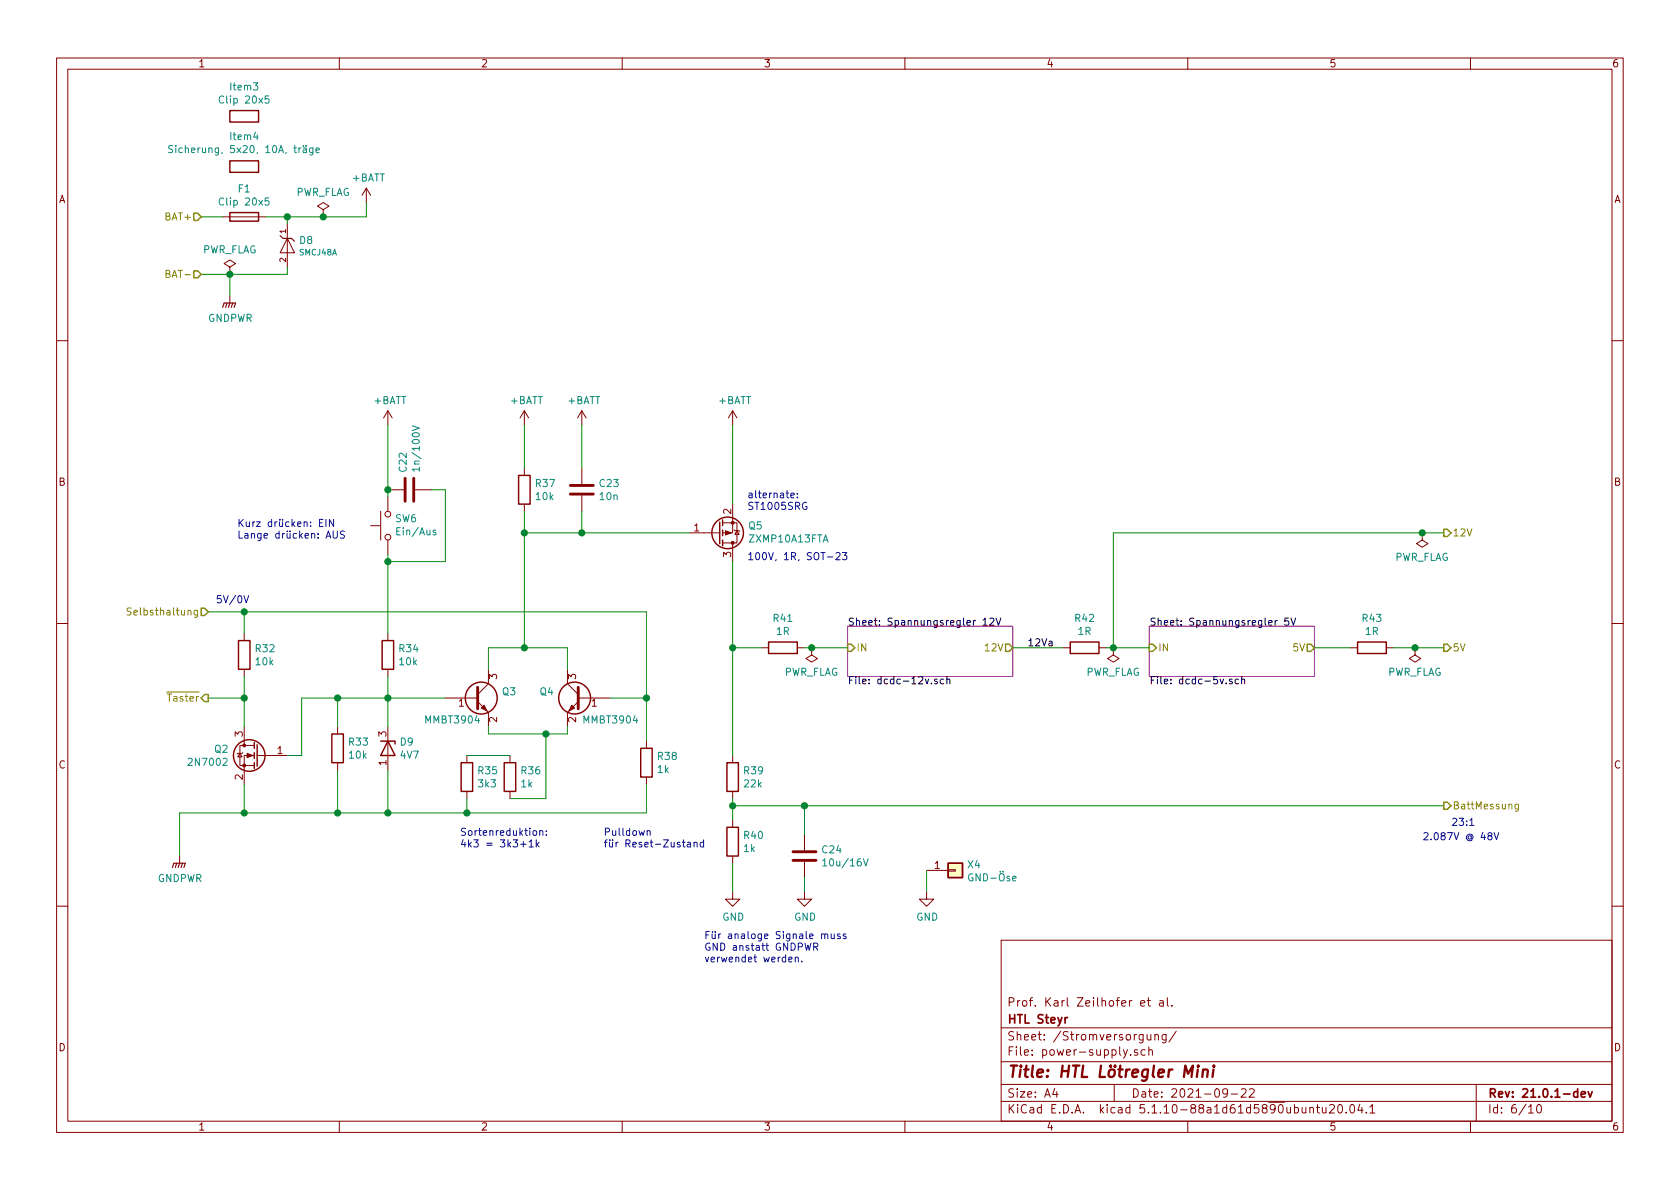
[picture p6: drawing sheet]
<svg xmlns="http://www.w3.org/2000/svg" width="297mm" height="210mm" viewBox="0 0 297 210" stroke-linecap="round" stroke-linejoin="round" font-family="sans-serif">
<g fill="none" stroke="#840000" stroke-width=".18">
<path d="M10 10.3h277v189.9h-277zM12 12.2h273v186.1h-273zM60 10.3v1.9M110 10.3v1.9M160 10.3v1.9M210 10.3v1.9M260 10.3v1.9M39.4 38.3h7.6M50.8 39.6v7.6M57.1 37.1l1.1-.7-1.1-.6-1 .6 1 .7v1.2M57.1 38.3h.1M64.8 33.3l-.8 1.2"/>
<path d="M64.8 33.3v2.5M64.8 33.3l.7 1.2M40.6 47.2l1.1-.6-1.1-.6-1 .6 1 .6v1.3M40.6 48.5h.1M40.6 52.3v1.3M50.8 42.2l1.3 2.5h-2.6zM10 60.2h2M68.6 72.6v2.6M68.6 72.6l-.8 1.3M68.6 72.6l.7 1.3M92.7 72.6v2.6M92.7 72.6l-.8 1.3"/>
<path d="M92.7 72.6l.8 1.3M102.9 72.6v2.6M102.9 72.6l-.8 1.3M102.9 72.6l.7 1.3M129.5 72.6l-.7 1.3M129.5 72.6v2.6M129.5 72.6l.8 1.3M285 60.2h2M65.5 93h1.8M67.3 90.4v5.1M68.6 86.6h2.8M68.6 87.9v2.5"/>
<path d="M68.6 95.5v2.5M73.4 86.6h2.8M92.7 82.8v1.3M92.7 89.1v1.3M102.9 82.8v2.8M102.9 87.6v2.8M121.9 94.2h5.4M127.8 92.5h2.5v3.5h-2.5M129.5 89.1v5.1h-1.7M129.5 96v3.3M129.8 93.7l.1 .1h.8l.1 .2M130.3 93.8l.4 .7h-.8z"/>
<path d="M251.5 94.2v1.3l1 .6-1 .7-1.1-.7 1.1-.6M251.5 94.2h.1M10 110.3h2M43.2 112v1.3M43.2 118.4v1.2M68.6 112v1.3M68.6 118.4v1.2M86.4 118.4v2.5l-1.9 1.9M100.3 118.4v2.5l1.9 1.9M134.6 114.5h1.3M141 114.5h1.2M143.5 114.5v1.3l1 .7-1 .6-1-.6 1-.7"/>
<path d="M143.5 114.5h.1M188 114.5h1.2M194.3 114.5h1.3M196.8 114.5v1.3l1.1 .7-1.1 .6-1-.6 1-.7M196.8 114.5h.1M238.8 114.5h1.2M245.1 114.5h1.3M250.2 114.5v1.3l1 .7-1 .6-1-.6 1-.7M250.2 114.5h.1M285 110.3h2M42.4 133.2l.4 .7h-.8zM42.9 133.1l-.1 .1h-.8l-.1 .1"/>
<path d="M43.2 128.5v3.3M45 133.6h-1.8v5.1M45 131.8h-2.6v3.6h2.6M45.5 133.6h5.3M59.7 128.5v1.3M59.7 134.9v1.2M68.6 128.5v7.6M78.7 123.4h5.8M82.5 133.6v1.3M82.5 139.9v1.3M84.5 124.1l1.9 1.9v2.5M90.2 133.6v1.3"/>
<path d="M90.2 139.9v1.3M102.2 124.1l-1.9 1.9v2.5M102.2 123.4h5.7M114.3 131.1v1.2M114.3 137.4v1.3M129.5 133.6v1.3M129.5 139.9v1.3M31.7 151.4v1.2M129.5 157.7v1.3h1.3l-1.3 1.3-1.2-1.3h1.2M129.5 145v1.3M129.5 151.4v1.2M142.2 157.7v1.3h1.3l-1.3 1.3-1.2-1.3h1.2"/>
<path d="M142.2 147.6v2.8M142.2 152.4v2.8M163.8 157.7v1.3h1.3l-1.3 1.3-1.2-1.3h1.2M163.8 153.9h3.8M167.6 153.8h1.3v.2h-1.3zM10 160.2h2M177 166.3h108v32h-108zM201.7 177.4l.7-.1-.1-.3-.4-.1-.2 .2 .1 .7h.5M202.8 176.9h.6M203 176.4v1.3l.4 .2M205.1 177h.5l.1 .9M205.7 177.3l-.5 .1a.29 .29 0 0 0-.2 .2 .29 .29 0 0 0 .2 .3l.5-.1"/>
<path d="M206.4 176.4v1.3l.2 .2M207.2 177.8v.1M285 160.2h2M60 198.3v1.9M110 198.3v1.9M160 198.3v1.9M177 194.8h108M177 191.8h108M177 187.8h108M177 181.8h108M186.5 192.5l-.4 1h1M186.8 193v1"/>
<path d="M197 191.8v3M199.9 186.5v.1M201.1 185.7l-.3-.1-.2 .2v.2l.5 .2v.3h-.5M202.5 185.7l-.4-.1-.3 .3v.6l.3 .1 .4-.1M202.8 182.9v.8a.39 .39 0 0 0 .7 .1M203.1 185.7l.2-.1 .4 .1 .1 .9M203.1 185.1v1.5M203.5 182.9v1M204.2 183.1l.2-.2 .3 .1 .1 .9M204.2 182.9v1M206.2 182.9l-.1 1.4-.2 .1-.4-.1M206.2 183l-.4-.1-.3 .3v.6l.3 .1 .4-.1"/>
<path d="M208 182.3l-1.3 2M210 198.3v1.9M217 193.2l-.1 .2a.48 .48 0 0 1-.6-.1v-.6a.48 .48 0 0 1 .6-.1l.1 .1a1.19 1.19 0 0 1-.2 1.2l-.5 .1M217.7 193.5h1.1M219.5 192.7l.2-.2h.3l.3 .2v.3v.2l-.9 .8h.9M220.9 192.7l.2-.2h.4l.2 .2 .1 .3-1 1h1M231.6 196l.2-.2 .4 .1v.9M231.6 195.8v1M232.7 195.8h.6M232.9 195.3v1.3l.4 .2M233.8 195.8l.1 .9 .3 .1 .2-.1M234.4 195.8v1"/>
<path d="M235.1 195.5l.2-.2h.4l.2 .5-.9 1h.9M236.7 195.4l.3-.1a.94 .94 0 0 1 0 1.5h-.1a1 1 0 0 1-.2-1.4zM238 196.7v.1M238.8 195.5l.3-.2a.94 .94 0 0 1 0 1.5 .82 .82 0 0 1-.3-1.3zM240.4 195.2l-.3 1.1h.9M240.8 195.8v1M241.6 196.7v.1M242.2 195.8l.4-.5v1.5M242.2 196.8h.9M260 198.3v1.9M261 191.8v6.5M270.3 195.8l.4-.5v1.5"/>
<path d="M270.3 196.8h.8M271.8 195.5l.4-.2a.94 .94 0 0 1 0 1.5 .79 .79 0 0 1-.4-1.3z"/>
<circle cx="68.6" cy="95" r=".51"/>
<circle cx="68.6" cy="90.9" r=".51"/>
</g>
<path d="M188.7 179.9l-.4 .3M278.9 193.1l-.4-.1-.3 .3 .1 .6 .2 .1 .4-.1M278.9 192.5v1.5M279.6 193.5l.7-.1-.1-.3-.4-.1-.2 .2 .1 .7h.5M280.8 193l.4 1 .3-1" fill="none" stroke="#840000" stroke-width=".3"/>
<path d="M211.8 189.1l-.2 1.3M211.9 188.4l-.1 .2M212.7 189.3a.5 .5 0 0 1 .9 .1l-.2 1M212.7 189.1l-.1 1.3M214.6 189.1l-.2 1.3M214.6 188.4v.2l.1-.1-.1-.1v.2" fill="none" stroke="#840000" stroke-width=".41"/>
<path d="M149.9 110.7h29.2v8.9h-29.2zM203.2 110.7h29.2v8.9h-29.2z" fill="none" stroke="#840084" stroke-width=".18"/>
<g fill="none" stroke="#000" stroke-width=".18">
<path d="M167.4 119.7v1.2M173.8 109.6l.4-.3v1.3M173.8 110.6h.7M175 109.4l.5-.1 .2 .3v.2l-.7 .8h.7M176.1 109.3l.4 1.3 .5-1.3M219.5 119.7v1.2M225.8 109.7l-.3 .3M227.8 109.3h-.6v.6l.4-.1 .3 .2v.3l-.3 .3-.4-.2M228.2 109.3l.5 1.3 .4-1.3M164.7 120.8v.1M165.7 120.1h-.3l-.2 .2 .1 .1 .4 .2v.3h-.5M166.9 120.1h-.4l-.3 .2 .2 .6h.5"/>
<path d="M167.4 120.2l.2-.1h.3v.8M217.8 120.1h-.3l-.2 .2 .1 .1 .4 .2v.3h-.5M219 120.1h-.4l-.2 .2 .1 .6h.5M219.5 120.2l.2-.1h.3l.1 .8"/>
</g>
<path d="M34.3 37.7h.6l.7 .6-.7 .7h-.6zM34.3 47.9h.6l.7 .6-.7 .6h-.6zM255.3 93.6h.6l.6 .6-.6 .7h-.6zM35.6 107.6h.6l.6 .6-.6 .6h-.6zM149.9 113.9h.6l.6 .6-.6 .7h-.6zM177.8 113.9h.6l.7 .6-.7 .7h-.6zM203.2 113.9h.6l.7 .6-.7 .7h-.6zM231.1 113.9h.7l.6 .6-.6 .7h-.7zM255.3 113.9h.6l.6 .6-.6 .7h-.6zM36.2 122.8h.6v1.3h-.6l-.6-.7zM255.3 141.9h.6l.6 .6-.6 .6h-.6z" fill="none" stroke="#848400" stroke-width=".25"/>
<g fill="none" stroke="#840000" stroke-width=".25">
<path d="M40.6 19.6h5.1v2h-5.1zM40.6 37.6h5.1v1.5h-5.1zM40.6 28.4h5.1v2.1h-5.1zM91.7 84.1h2v5h-2zM127.3 92.3v3.8M127.8 91.9v1.1M127.8 93.7v1M127.8 95.5v1M42.2 113.3h2v5.1h-2zM67.6 113.3h2v5.1h-2zM135.9 113.5h5.1v2.1h-5.1zM189.2 113.5h5.1v2.1h-5.1z"/>
<path d="M240 113.5h5.1v2.1h-5.1zM45 131.3v1M45 133.1v1M45 134.9v1M45.5 131.7v3.8M58.7 129.8h2v5.1h-2zM67.3 131.1h2.5v.5M68.6 131.1l1.2 2.5h-2.5zM81.5 134.9h2.1v5h-2.1zM89.2 134.9h2v5h-2zM113.3 132.3h2v5.1h-2zM128.5 134.9h2.1v5h-2.1z"/>
<path d="M128.5 146.3h2.1v5.1h-2.1zM167.6 152.6h2.6v2.6h-2.6z"/>
<circle cx="128.7" cy="94.2" r="2.79"/>
<circle cx="44.1" cy="133.6" r="2.79"/>
<circle cx="85.1" cy="123.4" r="2.82"/>
<circle cx="101.6" cy="123.4" r="2.82"/>
</g>
<g fill="none" stroke="#008484" stroke-width=".18">
<path d="M47.5 17h-.6v.6l.1-.2 .5 .1v.6l-.2 .1-.4-.1M30.5 25.8l-.5-.1-.1 .2v.4l.6 .2v.3l-.2 .2-.5-.1M31.1 25.7v.2M47.5 35h-.6v.6l.1-.1 .5 .1v.5l-.2 .2-.4-.2M53.6 26.2h.5l.1 .8M54.1 25.7v.2M54.2 26.5h-.5l-.1 .2 .1 .3 .5-.1M55.3 26.2v1.1l-.2 .1h-.3M55.3 26.2h-.3l-.3 .2 .1 .5h.5M55.9 26.6l.6-.1-.1-.3h-.3l-.2 .1v.6h.5M72.9 75.3l1.2 .4-1.2 .4M74.1 83h-1.2l.3 .3"/>
<path d="M74.1 82.6v.7M77 93.8l-.3-.1-.1 .2v.2l.4 .1v.3h-.4M145.5 152.2l.3-.3v1.2M145.5 153.1h.7M152.7 151.9l.4 1.2 .4-1.2"/>
</g>
<path d="M71.6 84.6v4M73.2 84.6v4M100.8 87.4h4.1M100.8 85.8h4.1M84.5 121.5v3.8M102.2 121.5v3.8M140.2 152.1h4.1M140.2 150.6h4.1" fill="none" stroke="#840000" stroke-width=".51"/>
<path d="M39.4 54.4l.2-.8h2.1l-.3 .8M40.1 53.6l-.2 .8M40.6 53.6l-.2 .8M41.1 53.6l-.2 .8M49.5 41.7l.5 .5h1.6l.5 .5M30.5 153.4l.2-.8h2.1l-.3 .8M31.2 152.6l-.2 .8M31.7 152.6l-.2 .8M32.3 152.6l-.3 .8" fill="none" stroke="#840000" stroke-width=".2"/>
<g fill="#840000" stroke="#840000" stroke-width=".18">
<path d="M128.3 93.8l1 .4-1 .4z"/>
<path d="M43.7 133.2l1 .4-1 .4z"/>
<path d="M101.1 124.7l.5 .5-1 .5z"/>
<path d="M85.1 125.2l.5-.5 .5 1z"/>
<circle cx="129.5" cy="92.5" r=".25"/>
<circle cx="129.5" cy="96" r=".25"/>
<circle cx="43.2" cy="135.4" r=".25"/>
<circle cx="43.2" cy="131.8" r=".25"/>
</g>
<path d="M167.6 152.6h2.6v2.6h-2.6z" fill="#ffffc2" stroke="#ffffc2" stroke-width=".18"/>
<g fill="none" stroke="#008400" stroke-width=".18">
<path d="M35.6 38.3h3.8M50.8 38.3v1.3M64.8 35.8v2.5h-17.8M40.6 48.5v3.8M50.8 47.2v1.3h-15.2M68.6 75.2v12.7M92.7 75.2v7.6M102.9 75.2v7.6M129.5 75.2v13.9M68.6 98v14M76.2 86.6h2.5v12.7h-10.1M92.7 94.2h29.2"/>
<path d="M92.7 90.4v24.1M102.9 90.4v3.8M129.5 99.3v34.3M255.3 94.2h-58.5v20.3M36.8 108.2h77.5v22.9M43.2 108.2v3.8M43.2 119.6v8.9M68.6 119.6v8.9M86.4 118.4v-3.9h13.9v3.9M129.5 114.5h5.1M142.2 114.5h7.7M179.1 114.5h8.9"/>
<path d="M195.6 114.5h7.6M232.4 114.5h6.4M246.4 114.5h8.9M36.8 123.4h6.4M43.2 138.7v5.1M59.7 123.4v5.1M59.7 136.1v7.7M68.6 136.1v7.7M78.7 123.4h-25.4v10.2h-2.5M82.5 133.6h7.7M86.4 128.5v1.3h13.9v-1.3M96.5 129.8v11.4h-6.3"/>
<path d="M107.9 123.4h6.4M114.3 138.7v5.1h-82.6v7.6M82.5 141.2v2.6M129.5 141.2v3.8M129.5 152.6v5.1M129.5 142.5h125.8M142.2 142.5v5.1M142.2 155.2v2.5M163.8 153.9v3.8"/>
</g>
<path d="M23.2 107.6l-.5-.1-.2 .1v.2l.1 .2 .5 .2 .1 .3-.3 .3-.4-.1M34.9 107.9v1l-.2 .3-.3-.1M34.9 108l-.4-.1-.2 .2 .1 .6h.5M268.5 142.2v1l-.3 .3-.3-.1M268.5 142.3l-.4-.1-.2 .2 .1 .6h.5" fill="none" stroke="#848400" stroke-width=".18"/>
<g fill="none" stroke="#0000c2" stroke-width=".18">
<path d="M56.5 92.5h.4M57.1 91.8h-.6v1.3h.6M57.6 91.8v1.3M58.9 93.9v1l.3 .3 .3-.1 .1-.2v-1M59 91.8v1.3l-.8-1.3v1.3M60.9 94l-.5-.1-.2 .1v.3l.1 .2 .5 .1 .1 .3-.2 .3-.5-.1M139.8 87.6l.6-.1v-.3h-.4l-.2 .2 .1 .6h.5M141 87.9v.1M141 87.2v.2M142.6 88.9a.59 .59 0 0 0-.7 .6 .59 .59 0 0 0 .7 .5l.1-.4h-.3M146.3 98.5h1M147.8 97.8l.5-.1 .2 .4-.7 .9h.7"/>
<path d="M148.9 97.7h.8l-.4 .5 .4 .1-.1 .6-.5 .1-.2-.1M43.1 105.3l.4 1.3 .5-1.3M92 149.3h1M92.5 148.8v1M93.5 148.9l.4-.4v1.3M93.5 149.8h.8M94.3 146.9h.3l.3 .2-.1 .6h-.3l-.2-.1zM94.8 148.5v1.3M94.9 149.3l.4 .5M95.3 148.9l-.5 .5M95.4 147l.2-.1h.3l.1 .8M95.4 146.9v.8"/>
<path d="M96.6 147.6v.1M96.6 146.9v.2M114.4 147l.2-.1h.3l.1 .8M114.4 146.9v.8M121.6 149h.4l.1 .8M122.1 149.2l-.4 .1-.2 .2 .1 .2h.5M122.7 149.1l.2-.2 .3 .1 .1 .8M122.7 148.9v.9M124.4 149l-.4-.1-.2 .3 .1 .5h.5M124.4 148.5v1.3M259.9 146h.7M263.3 147.8l-.2-.3 .2-.3h.3l.2 .3-.1 .2-.5 .1-.1 .2v.3l.2 .2h.4l.1-.2v-.3l-.2-.2"/>
<path d="M264.2 147.2l.4 1.3 .4-1.3M139.5 169.7l.6-.1-.1-.3h-.4l-.1 .1v.6h.5M140.6 169.4l.2-.1h.3v.8M140.6 169.3v.8M141.8 170v.1M142.3 166.8l.3 1.2 .2-.9 .3 .9 .3-1.2M143.9 167.4l.7-.1v-.4l-.7-.1v1.2M144.2 167.4l.4 .6M145.3 165.3l.1-.2 .3 .1 .1 .8M145.8 165.3l.2-.2 .3 .1 .1 .8M147 165.1v.8l.3 .1 .2-.1M147.5 165.1v.9"/>
<path d="M148.5 165.2l-.3-.1-.1 .2v.2l.4 .1v.3h-.4M149.6 165.2l-.3-.1-.2 .2v.2l.5 .1v.3h-.5"/>
</g>
<g fill="#008400" stroke="#008400" stroke-width=".25">
<circle cx="59.7" cy="123.4" r=".51"/>
<circle cx="251.5" cy="94.2" r=".51"/>
<circle cx="129.5" cy="142.5" r=".51"/>
<circle cx="50.8" cy="38.3" r=".51"/>
<circle cx="92.7" cy="114.5" r=".51"/>
<circle cx="57.2" cy="38.3" r=".51"/>
<circle cx="143.5" cy="114.5" r=".51"/>
<circle cx="82.6" cy="143.8" r=".51"/>
<circle cx="68.6" cy="143.8" r=".51"/>
<circle cx="59.7" cy="143.8" r=".51"/>
<circle cx="43.2" cy="143.8" r=".51"/>
<circle cx="40.6" cy="48.5" r=".51"/>
<circle cx="142.2" cy="142.5" r=".51"/>
<circle cx="92.7" cy="94.2" r=".51"/>
<circle cx="129.5" cy="114.5" r=".51"/>
<circle cx="114.3" cy="123.4" r=".51"/>
<circle cx="250.2" cy="114.5" r=".51"/>
<circle cx="68.6" cy="123.4" r=".51"/>
<circle cx="43.2" cy="108.2" r=".51"/>
<circle cx="196.9" cy="114.5" r=".51"/>
<circle cx="43.2" cy="123.4" r=".51"/>
<circle cx="68.6" cy="86.6" r=".51"/>
<circle cx="96.5" cy="129.8" r=".51"/>
<circle cx="68.6" cy="99.3" r=".51"/>
<circle cx="102.9" cy="94.2" r=".51"/>
</g>
<text font-size="2.8" fill="#840000" x="178" y="190.5">Title: HTL Lötregler Mini</text>
<g font-size="2.1" fill="#840000">
<text x="178" y="178">Prof. Karl Zeilhofer et al.</text>
<text x="178" y="184">Sheet: /Stromversorgung/</text>
<text x="178" y="181">HTL Steyr</text>
<text x="178" y="186.7">File: power-supply.sch</text>
<text x="178" y="196.9">KiCad E.D.A. kicad 5.1.10-88a1d61d5890ubuntu20.04.1</text>
<text x="178" y="194.1">Size: A4</text>
<text x="200" y="194.1">Date: 2021-09-22</text>
<text x="263" y="194.1">Rev: 21.0.1-dev</text>
<text x="263" y="196.9">Id: 6/10</text>
</g>
<g font-size="1.8" fill="#840000">
<text x="35" y="11.9">1</text>
<text x="85" y="11.9">2</text>
<text x="135" y="11.9">3</text>
<text x="185" y="11.9">4</text>
<text x="235" y="11.9">5</text>
<text x="285" y="11.9">6</text>
<text x="10.4" y="35.9">A</text>
<text x="285.4" y="35.9">A</text>
<text x="10.4" y="85.9">B</text>
<text x="285.4" y="85.9">B</text>
<text x="122.7" y="94">1</text>
<text x="129.3" y="90.9" transform="rotate(-90 129.3 90.9)">2</text>
<text x="129.3" y="98.5" transform="rotate(-90 129.3 98.5)">3</text>
<text x="81.1" y="125">1</text>
<text x="87.9" y="120.1" transform="rotate(-90 87.9 120.1)">3</text>
<text x="101.9" y="120.1" transform="rotate(-90 101.9 120.1)">3</text>
<text x="104.6" y="125">1</text>
<text x="42.9" y="130.3" transform="rotate(-90 42.9 130.3)">3</text>
<text x="68.3" y="130.3" transform="rotate(-90 68.3 130.3)">3</text>
<text x="87.9" y="127.7" transform="rotate(-90 87.9 127.7)">2</text>
<text x="101.9" y="127.7" transform="rotate(-90 101.9 127.7)">2</text>
<text x="10.4" y="135.9">C</text>
<text x="42.9" y="137.9" transform="rotate(-90 42.9 137.9)">2</text>
<text x="49" y="133.3">1</text>
<text x="68.3" y="135.4" transform="rotate(-90 68.3 135.4)">1</text>
<text x="285.4" y="135.9">C</text>
<text x="165.3" y="153.7">1</text>
<text x="10.4" y="185.9">D</text>
<text x="285.4" y="185.9">D</text>
<text x="35" y="199.9">1</text>
<text x="85" y="199.9">2</text>
<text x="135" y="199.9">3</text>
<text x="185" y="199.9">4</text>
<text x="235" y="199.9">5</text>
<text x="285" y="199.9">6</text>
</g>
<g font-size="1.8" fill="#008484">
<text x="40.9" y="16">Item3</text>
<text x="39.3" y="18.3">Clip 20x5</text>
<text x="31.6" y="27.1">Sicherung, 5x20, 10A, träge</text>
<text x="40.9" y="24.8">Item4</text>
<text x="42.2" y="34">F1</text>
<text x="52.2" y="34.6">PWR_FLAG</text>
<text x="62.3" y="32.1">+BATT</text>
<text x="39.3" y="36.3">Clip 20x5</text>
<text x="35.7" y="44.8">PWR_FLAG</text>
<text x="53" y="43.1">D8</text>
<text x="36.7" y="56.9">GNDPWR</text>
<text x="66.1" y="71.5">+BATT</text>
<text x="90.2" y="71.5">+BATT</text>
<text x="100.4" y="71.5">+BATT</text>
<text x="127.1" y="71.5">+BATT</text>
<text x="71.9" y="83.4" transform="rotate(-90 71.9 83.4)">C22</text>
<text x="74.2" y="82.7" transform="rotate(-90 74.2 82.7)">1n/100V</text>
<text x="94.8" y="86.1">R37</text>
<text x="94.8" y="88.4">10k</text>
<text x="106.1" y="86.1">C23</text>
<text x="106.1" y="88.4">10n</text>
<text x="69.9" y="92.3">SW6</text>
<text x="70.3" y="94.7">Ein/Aus</text>
<text x="132.4" y="93.6">Q5</text>
<text x="132.6" y="95.9">ZXMP10A13FTA</text>
<text x="246.5" y="99.2">PWR_FLAG</text>
<text x="136.8" y="110">R41</text>
<text x="137.3" y="112.3">1R</text>
<text x="190.1" y="110">R42</text>
<text x="190.7" y="112.3">1R</text>
<text x="240.9" y="110">R43</text>
<text x="241.5" y="112.3">1R</text>
<text x="45.2" y="115.3">R32</text>
<text x="45.3" y="117.6">10k</text>
<text x="70.6" y="115.3">R34</text>
<text x="70.7" y="117.6">10k</text>
<text x="138.5" y="119.5">PWR_FLAG</text>
<text x="191.9" y="119.5">PWR_FLAG</text>
<text x="245.2" y="119.5">PWR_FLAG</text>
<text x="88.8" y="123">Q3</text>
<text x="95.5" y="123">Q4</text>
<text x="61.7" y="131.8">R33</text>
<text x="70.8" y="131.8">D9</text>
<text x="75.4" y="127.9">MMBT3904</text>
<text x="103.3" y="127.9">MMBT3904</text>
<text x="33.6" y="135.4">2N7002</text>
<text x="38" y="133.1">Q2</text>
<text x="61.8" y="134.2">10k</text>
<text x="70.8" y="134.2">4V7</text>
<text x="84.6" y="136.9">R35</text>
<text x="92.2" y="136.9">R36</text>
<text x="116.3" y="136.7">1k</text>
<text x="116.4" y="134.4">R38</text>
<text x="131.6" y="136.9">R39</text>
<text x="84.7" y="139.2">3k3</text>
<text x="92.2" y="139.2">1k</text>
<text x="131.6" y="139.2">22k</text>
<text x="131.6" y="148.4">R40</text>
<text x="27.8" y="156">GNDPWR</text>
<text x="131.5" y="150.7">1k</text>
<text x="145.4" y="150.9">C24</text>
<text x="146.1" y="153.2">10u/16V</text>
<text x="171.1" y="153.5">X4</text>
<text x="171.5" y="155.8">GND-Öse</text>
<text x="127.7" y="162.8">GND</text>
<text x="140.4" y="162.8">GND</text>
<text x="162" y="162.8">GND</text>
</g>
<g font-size="1.8" fill="#848400">
<text x="29.4" y="39">BAT+</text>
<text x="29.8" y="49.1">BAT-</text>
<text x="256.8" y="94.9">12V</text>
<text x="23.6" y="108.8">Selbsthaltung</text>
<text x="151.4" y="115.2">IN</text>
<text x="174.4" y="115.2">12V</text>
<text x="204.7" y="115.2">IN</text>
<text x="228.7" y="115.2">5V</text>
<text x="256.8" y="115.2">5V</text>
<text x="30" y="124.1">Taster</text>
<text x="256.8" y="143.1">BattMessung</text>
</g>
<g font-size="1.8" fill="#0000c2">
<text x="132.1" y="88.1">alternate:</text>
<text x="41.9" y="93.2">Kurz drücken: EIN</text>
<text x="41.9" y="95.2">Lange drücken: AUS</text>
<text x="132.1" y="90.2">ST1005SRG</text>
<text x="132.1" y="99.1">100V, 1R, SOT-23</text>
<text x="38.1" y="106.7">5V/0V</text>
<text x="81.3" y="147.8">Sortenreduktion:</text>
<text x="81.3" y="149.9">4k3 = 3k3+1k</text>
<text x="106.7" y="147.8">Pulldown</text>
<text x="106.7" y="149.9">für Reset-Zustand</text>
<text x="251.5" y="148.6">2.087V @ 48V</text>
<text x="256.5" y="146">23:1</text>
<text x="124.5" y="166.1">Für analoge Signale muss</text>
<text x="124.5" y="168.1">GND anstatt GNDPWR</text>
<text x="124.5" y="170.2">verwendet werden.</text>
</g>
<g font-size="1.8">
<text x="149.9" y="110.6">Sheet: Spannungsregler 12V</text>
<text x="203.2" y="110.6">Sheet: Spannungsregler 5V</text>
<text x="181.6" y="114.3">12Va</text>
<text x="149.9" y="121">File: dcdc-12v.sch</text>
<text x="203.2" y="121">File: dcdc-5v.sch</text>
</g>
<g font-size="1.4" fill="#840000">
<text x="50.5" y="41.3" transform="rotate(-90 50.5 41.3)">1</text>
<text x="50.5" y="46.3" transform="rotate(-90 50.5 46.3)">2</text>
</g>
<text font-size="1.4" fill="#008484" x="53" y="45.2">SMCJ48A</text>
</svg>
